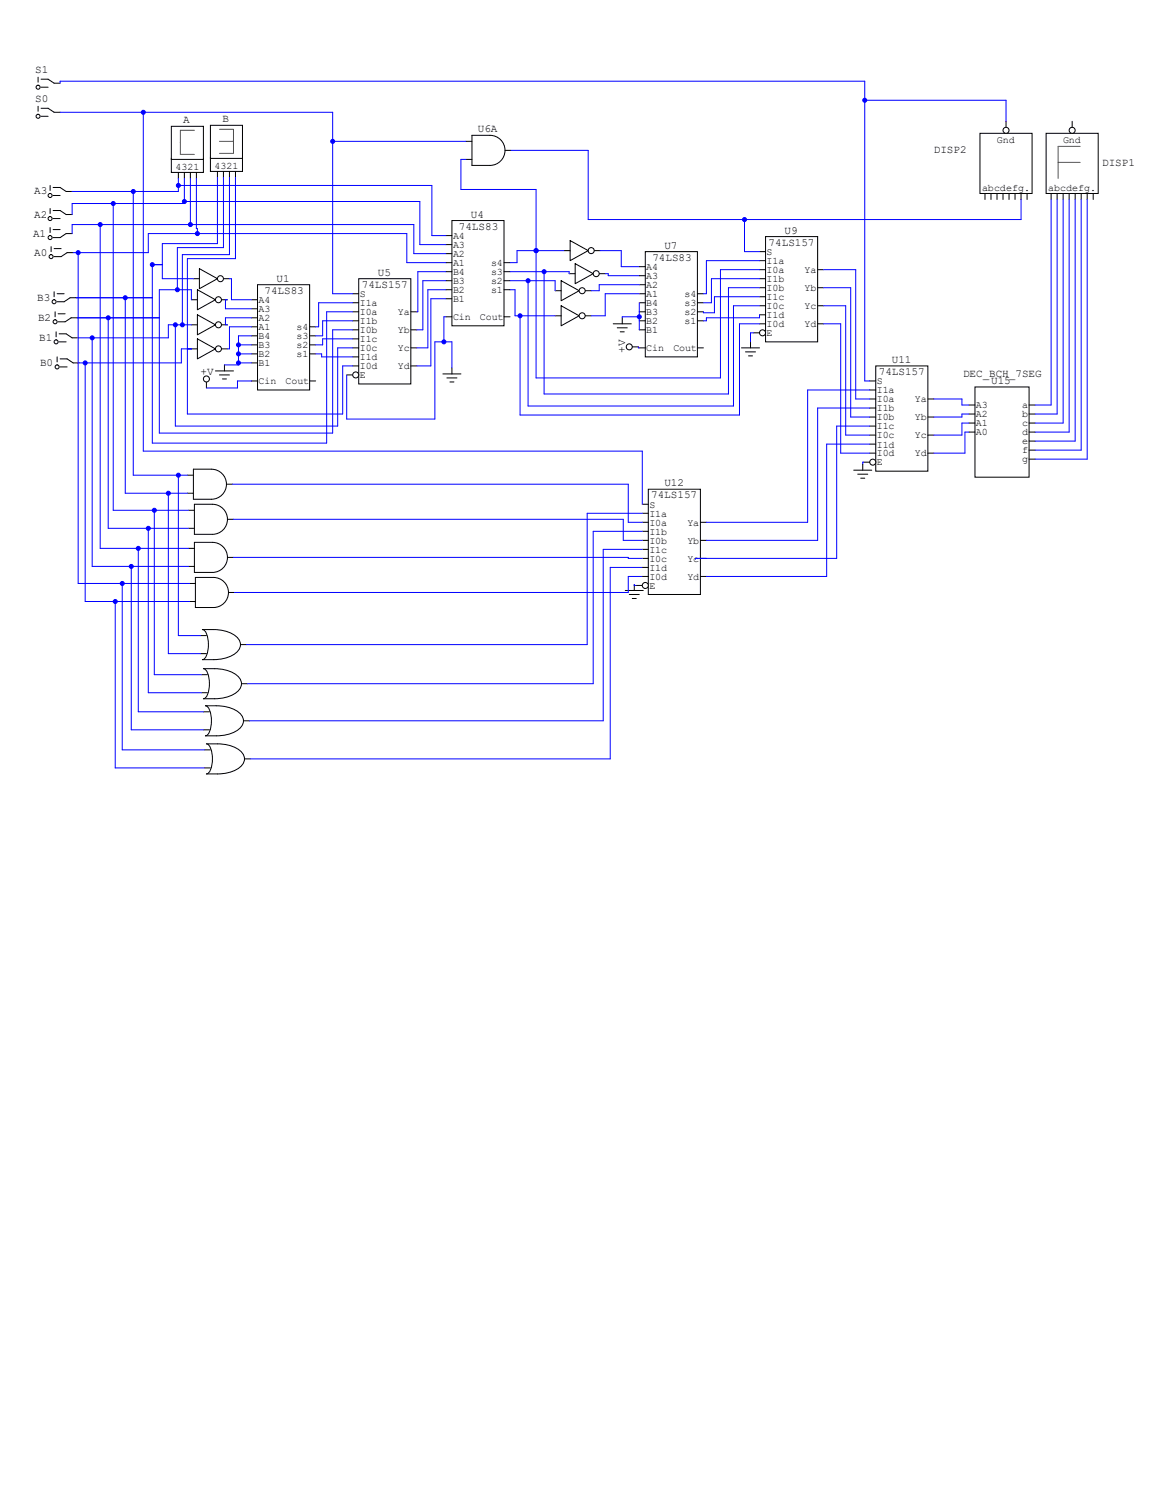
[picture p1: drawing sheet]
<svg xmlns="http://www.w3.org/2000/svg" width="216mm" height="279mm" viewBox="0 0 216 279" stroke-linecap="round" stroke-linejoin="round" font-family="sans-serif">
<g fill="none" stroke="#000" stroke-width=".19">
<path d="M7.1 14.4v1M7.1 19.9v.9M7.7 14.8h1.3l1.1 .8h1.1M7.7 16.3h1.3M7.7 20.2h1.3l1.1 .8h1.1M7.7 21.7h1.3M9.4 34.7v.9M9.4 39v.9M9.9 35.1h1.3l1.2 .7h1.1M9.9 36.6h1.3M9.9 39.4h1.3l1.2 .7h1.1M9.4 42.6v.9"/>
<path d="M9.6 46.1v1M9.9 42.9h1.3M9.9 40.9h1.3M10.1 54.6v.9M10.1 46.5h1.3M10.3 58.3v.9M10.7 54.9h1.3M10.9 58.7h1.3M13.5 43.7h-1.1l-1.2 .7h-1.3M13.7 47.2h-1.1l-1.2 .8h-1.3M14.2 55.7h-1.1l-1.1 .7h-1.3M14.4 59.4h-1.1l-1.1 .8h-1.3"/>
<path d="M10.5 62.1v.9M10.7 66.7v1M11.1 62.4h1.3l1.1 .8h1.1M11.1 63.9h1.3M11.2 67.1h1.4l1.1 .8h1.1M11.2 68.6h1.4M35.1 88.9h1.1M35.1 92.2h1.1M35.2 95.4h1.2M35.2 98.8h1.2M36.2 87.7h3.4a2.81 2.81 0 0 1 2.8 2.9 2.81 2.81 0 0 1-2.8 2.8h-3.4zM36.4 94.3h3.3a2.81 2.81 0 0 1 2.9 2.8 2.81 2.81 0 0 1-2.9 2.8h-3.3z"/>
<path d="M42.4 90.6h1.1M42.6 97.1h1.1M35.2 102.6h1.2M35.2 105.9h1.2M35.4 109.1h1.2M35.4 112.5h1.2M36.4 101.4h3.3a2.81 2.81 0 0 1 2.9 2.8 2.81 2.81 0 0 1-2.9 2.9h-3.3zM36.6 108h3.3a2.81 2.81 0 0 1 2.8 2.8 2.81 2.81 0 0 1-2.8 2.8h-3.3zM37.5 118.9h1.1M37.9 117.7a10.6 10.6 0 0 1 5.6 .9 2.08 2.08 0 0 1 1.5 2 2.08 2.08 0 0 1-1.5 1.9 7.5 7.5 0 0 1-3.6 .9h-2a1.51 1.51 0 0 0 .9-1.4 5 5 0 0 0-.6-4.2zM42.6 104.2h1.1M42.7 110.8h1.2"/>
<path d="M117 110.4h3.4M117.7 111.2h1.9M118.3 111.9h.7M118.7 109.3v1.1M37.5 122.2h1.1M37.7 126.2h1.1M37.7 129.6h1.1M38.1 125.1a10.6 10.6 0 0 1 5.6 .8 2.08 2.08 0 0 1 1.5 2 2.08 2.08 0 0 1-1.5 2 7.5 7.5 0 0 1-3.6 .8h-2a1.51 1.51 0 0 0 .9-1.4 5 5 0 0 0-.6-4.1zM38.1 133.1h1.1M38.1 136.5h1.1M38.4 132a10.6 10.6 0 0 1 5.7 .8 2.07 2.07 0 0 1 1.5 2 2.07 2.07 0 0 1-1.5 2 7.5 7.5 0 0 1-3.6 .8h-2.1a1.51 1.51 0 0 0 1-1.4 5 5 0 0 0-.7-4.1zM38.6 139.1a10.6 10.6 0 0 1 5.7 .8 2.08 2.08 0 0 1 1.4 2 2.08 2.08 0 0 1-1.4 2 7.5 7.5 0 0 1-3.6 .8h-2.1a1.51 1.51 0 0 0 1-1.4 5 5 0 0 0-.7-4.1z"/>
<path d="M45 120.6h1.1M45.2 127.9h1.1M45.6 134.8h1.1M38.2 140.2h1.2M38.2 143.6h1.2M45.7 141.9h1.2"/>
<circle cx="7.1" cy="16.3" r=".38"/>
<circle cx="7.1" cy="21.7" r=".38"/>
<circle cx="9.4" cy="36.6" r=".38"/>
<circle cx="9.4" cy="40.9" r=".38"/>
<circle cx="9.4" cy="44.4" r=".38"/>
<circle cx="9.6" cy="48" r=".38"/>
<circle cx="10.1" cy="56.4" r=".38"/>
<circle cx="10.3" cy="60.2" r=".38"/>
<circle cx="10.5" cy="63.9" r=".38"/>
<circle cx="10.7" cy="68.6" r=".38"/>
</g>
<path d="M121.3 91.5h9.7v19.7h-9.7z" fill-rule="evenodd" fill="#fff" stroke="#000" stroke-width=".19"/>
<path d="M120.2 94.3h1.1M120.2 96h1.1M120.2 97.7h1.1M120.2 99.4h1.1M119 109.5h1.2M120.2 101.1h1.1M120.2 102.7h1.1M120.2 104.4h1.1M120.2 106.1h1.1M120.2 107.8h1.1" fill="none" stroke="#000" stroke-width=".19"/>
<circle cx="120.7" cy="109.5" r=".56" fill="#fff" stroke="#000" stroke-width=".19"/>
<path d="M131 97.7h1.2M159.7 87.9h3.4M160.5 88.7h1.8M161 89.4h.8M161.4 86.8v1.1M131 101.1h1.2M131 104.4h1.2M131 107.8h1.2" fill="none" stroke="#000" stroke-width=".19"/>
<path d="M163.8 68.4h9.8v19.7h-9.8z" fill-rule="evenodd" fill="#fff" stroke="#000" stroke-width=".19"/>
<path d="M162.7 71.2h1.1M162.7 72.9h1.1M162.7 74.6h1.1M162.7 76.3h1.1M162.7 78h1.1M162.7 79.7h1.1M161.6 86.4h1.1M162.7 81.4h1.1M162.7 83.1h1.1M162.7 84.7h1.1" fill="none" stroke="#000" stroke-width=".19"/>
<circle cx="163.3" cy="86.4" r=".56" fill="#fff" stroke="#000" stroke-width=".19"/>
<path d="M118.3 64.9h1.1M173.6 74.6h1.1M173.6 78h1.1M173.6 81.4h1.1M173.6 84.7h1.1" fill="none" stroke="#000" stroke-width=".19"/>
<g fill="#fff" stroke="#000" stroke-width=".19">
<path d="M195.7 24.9h9.8v11.3h-9.8z" fill-rule="evenodd"/>
<circle cx="117.7" cy="64.9" r=".56"/>
</g>
<path d="M196.7 27.2h7.8v6.7h-7.8z" fill-rule="evenodd" fill="#fff" stroke="#fff" stroke-width=".19"/>
<path d="M198 30.4h4.1M202.1 27.4h-4.1v6" fill="none" stroke="#f00" stroke-width=".19"/>
<path d="M196.7 36.2v1.1M197.8 36.2v1.1M198.9 36.2v1.1M200 36.2v1.1M200.6 22.7v1.1M201.1 36.2v1.1M202.3 36.2v1.1M203.4 36.2v1.1M204.5 36.2v1.1" fill="none" stroke="#000" stroke-width=".19"/>
<circle cx="200.6" cy="24.4" r=".56" fill="#fff" stroke="#000" stroke-width=".19"/>
<path d="M138.7 65.1h3.4M139.5 65.8h1.8M140 66.6h.8M140.4 63.9v1.2" fill="none" stroke="#000" stroke-width=".19"/>
<path d="M143.2 44.2h9.8v19.7h-9.8z" fill-rule="evenodd" fill="#fff" stroke="#000" stroke-width=".19"/>
<path d="M142.1 47.1h1.1M142.1 48.7h1.1M142.1 50.4h1.1M142.1 52.1h1.1M142.1 53.8h1.1M142.1 55.5h1.1M142.1 57.2h1.1M142.1 58.9h1.1M141 62.2h1.1M142.1 60.6h1.1" fill="none" stroke="#000" stroke-width=".19"/>
<circle cx="142.7" cy="62.2" r=".56" fill="#fff" stroke="#000" stroke-width=".19"/>
<path d="M103.9 59.1h1.1M105 57.2l3.4 1.9-3.4 1.8zM109.5 59.1h1.1M153 50.4h1.1M153 53.8h1.1M153 57.2h1.1M153 60.6h1.1" fill="none" stroke="#000" stroke-width=".19"/>
<circle cx="108.9" cy="59.1" r=".56" fill="#fff" stroke="#000" stroke-width=".19"/>
<path d="M106.5 51.2h1.1M107.6 49.3l3.4 1.9-3.4 1.9zM112.1 51.2h1.1" fill="none" stroke="#000" stroke-width=".19"/>
<circle cx="111.5" cy="51.2" r=".56" fill="#fff" stroke="#000" stroke-width=".19"/>
<path d="M103.9 54.4h1.1M105 52.5l3.4 1.9-3.4 1.8zM109.5 54.4h1.1" fill="none" stroke="#000" stroke-width=".19"/>
<circle cx="108.9" cy="54.4" r=".56" fill="#fff" stroke="#000" stroke-width=".19"/>
<path d="M105.5 46.9h1.2M106.7 45l3.3 1.9-3.3 1.8zM111.2 46.9h1.1" fill="none" stroke="#000" stroke-width=".19"/>
<circle cx="110.6" cy="46.9" r=".56" fill="#fff" stroke="#000" stroke-width=".19"/>
<path d="M116.4 59.4v1.2M114.7 60.6h3.4M115.5 61.3h1.9M116 62.1h.8" fill="none" stroke="#000" stroke-width=".19"/>
<path d="M120.7 47.1h9.8v19.6h-9.8z" fill-rule="evenodd" fill="#fff" stroke="#000" stroke-width=".19"/>
<g fill="none" stroke="#000" stroke-width=".19">
<path d="M119.6 49.9h1.1M119.6 51.6h1.1M119.6 53.2h1.1M119.6 54.9h1.1M119.6 56.6h1.1M119.6 58.3h1.1M119.6 60h1.1M130.5 54.9h1.1M130.5 56.6h1.1M130.5 58.3h1.1M130.5 60h1.1M119.6 61.7h1.1"/>
<path d="M119.6 65.1h1.1M130.5 65.1h1.1"/>
</g>
<path d="M183.3 24.9h9.8v11.3h-9.8z" fill-rule="evenodd" fill="#fff" stroke="#000" stroke-width=".19"/>
<path d="M184.3 27.2h7.9v6.7h-7.9z" fill-rule="evenodd" fill="#fff" stroke="#fff" stroke-width=".19"/>
<path d="M184.3 36.2v1.1M185.4 36.2v1.1M186.5 36.2v1.1M187.7 36.2v1.1M188.2 22.7v1.1M188.8 36.2v1.1M189.9 36.2v1.1M191 36.2v1.1M192.2 36.2v1.1" fill="none" stroke="#000" stroke-width=".19"/>
<circle cx="188.2" cy="24.4" r=".56" fill="#fff" stroke="#000" stroke-width=".19"/>
<path d="M87.2 26.4h1.1M87.2 29.8h1.1M88.3 25.3h3.4a2.81 2.81 0 0 1 2.8 2.8 2.81 2.81 0 0 1-2.8 2.8h-3.4zM94.5 28.1h1.1" fill="none" stroke="#000" stroke-width=".19"/>
<g fill="#fff" stroke="#000" stroke-width=".19">
<path d="M39.4 29.4h6v2.7h-6z" fill-rule="evenodd"/>
<path d="M39.4 23.4h6v6.2h-6z" fill-rule="evenodd"/>
</g>
<path d="M41.1 24.2h2.6v4.5h-2.6M41.1 26.4h2.6" fill="none" stroke="#f00" stroke-width=".19"/>
<path d="M40.7 32.1v1.1M41.8 32.1v1.1M42.9 32.1v1.1M44.1 32.1v1.1" fill="none" stroke="#000" stroke-width=".19"/>
<g fill="#fff" stroke="#000" stroke-width=".19">
<path d="M32.1 29.6h6v2.6h-6z" fill-rule="evenodd"/>
<path d="M32.1 23.6h6v6.2h-6z" fill-rule="evenodd"/>
</g>
<path d="M36.4 24.4h-2.7v4.5h2.7" fill="none" stroke="#f00" stroke-width=".19"/>
<path d="M33.4 32.2v1.2M34.5 32.2v1.2M35.6 32.2v1.2M36.7 32.2v1.2M36.2 52.1h1.1M37.3 50.2l3.4 1.9-3.4 1.9zM41.8 52.1h1.1" fill="none" stroke="#000" stroke-width=".19"/>
<circle cx="41.2" cy="52.1" r=".56" fill="#fff" stroke="#000" stroke-width=".19"/>
<path d="M38.6 71.4v1.2" fill="none" stroke="#000" stroke-width=".19"/>
<circle cx="38.6" cy="70.9" r=".56" fill="#fff" stroke="#000" stroke-width=".19"/>
<path d="M36.9 58.9l3.4 1.8-3.4 1.9zM35.8 60.7h1.1M40.3 69.4h3.4M41.1 70.1h1.8M41.4 60.7h1.2M41.6 70.9h.8M42 68.2v1.2" fill="none" stroke="#000" stroke-width=".19"/>
<circle cx="40.9" cy="60.7" r=".56" fill="#fff" stroke="#000" stroke-width=".19"/>
<path d="M35.8 56.1h1.1M36.9 54.2l3.4 1.9-3.4 1.8zM41.4 56.1h1.2" fill="none" stroke="#000" stroke-width=".19"/>
<circle cx="40.9" cy="56.1" r=".56" fill="#fff" stroke="#000" stroke-width=".19"/>
<path d="M35.8 65.2h1.1M36.9 63.4l3.4 1.8-3.4 1.9zM41.4 65.2h1.2" fill="none" stroke="#000" stroke-width=".19"/>
<g fill="#fff" stroke="#000" stroke-width=".19">
<path d="M48.2 53.2h9.7v19.7h-9.7z" fill-rule="evenodd"/>
<circle cx="40.9" cy="65.2" r=".56"/>
</g>
<g fill="none" stroke="#000" stroke-width=".19">
<path d="M47.1 56.1h1.1M47.1 57.7h1.1M47.1 59.4h1.1M47.1 61.1h1.1M47.1 62.8h1.1M47.1 64.5h1.1M47.1 66.2h1.1M47.1 67.9h1.1M47.1 71.2h1.1M57.9 61.1h1.2M57.9 62.8h1.2M57.9 64.5h1.2"/>
<path d="M57.9 66.2h1.2M57.9 71.2h1.2"/>
</g>
<path d="M67.1 52.1h9.8v19.7h-9.8z" fill-rule="evenodd" fill="#fff" stroke="#000" stroke-width=".19"/>
<path d="M66 54.9h1.1M66 56.6h1.1M66 58.3h1.1M66 60h1.1M64.9 70.1h1.1M66 61.7h1.1M66 63.4h1.1M66 65.1h1.1M66 66.7h1.1M66 68.4h1.1" fill="none" stroke="#000" stroke-width=".19"/>
<circle cx="66.5" cy="70.1" r=".56" fill="#fff" stroke="#000" stroke-width=".19"/>
<path d="M76.9 58.3h1.1M76.9 61.7h1.1M76.9 65.1h1.1M76.9 68.4h1.1M82.9 69.9h3.3M83.6 70.7h1.9M84.2 71.4h.7M84.5 68.8v1.1" fill="none" stroke="#000" stroke-width=".19"/>
<path d="M84.5 41.2h9.8v19.7h-9.8z" fill-rule="evenodd" fill="#fff" stroke="#000" stroke-width=".19"/>
<g fill="none" stroke="#000" stroke-width=".19">
<path d="M83.4 44.1h1.1M83.4 45.7h1.1M83.4 47.4h1.1M83.4 49.1h1.1M83.4 50.8h1.1M83.4 52.5h1.1M83.4 54.2h1.1M83.4 55.9h1.1M83.4 59.2h1.1M94.3 49.1h1.1M94.3 50.8h1.1M94.3 52.5h1.1"/>
<path d="M94.3 54.2h1.1M94.3 59.2h1.1"/>
</g>
<path d="M182.4 72.4h10.1v16.8h-10.1z" fill-rule="evenodd" fill="#fff" stroke="#000" stroke-width=".19"/>
<path d="M181.3 75.7h1.1M181.3 77.4h1.1M181.3 79.1h1.1M192.5 75.7h1.2M192.5 77.4h1.2M192.5 79.1h1.2M181.3 80.8h1.1M192.5 80.8h1.2M192.5 85.9h1.2M192.5 84.2h1.2M192.5 82.5h1.2" fill="none" stroke="#000" stroke-width=".19"/>
<g fill="none" stroke="#00f" stroke-width=".19">
<path d="M11.2 15.6v-.4h150.6v56h.9M161.8 18.7h26.4v4M11.2 21h51v33.9h3.8M21.2 38.1v57.3h14M24.9 35.8v53.1h10.2M26.8 21v63.4h93.4v9.9M33.4 33.4v2.4h-19.9M33.4 34.7h47.4v9.4h2.6M34.5 33.4v4.7h-21v2M34.5 37.7h44v8h4.9M35.6 33.4v8.6M36.7 33.4v9.3h.2v1"/>
<path d="M40.7 33.2v12.4h-10.3v6.5h5.8M41.8 33.2v13.1h-8.6v7.9M42.9 33.2v14.4h-8.8v13.1M44.1 33.2v15.2h-9v29h29v-9h1.9M62.2 26.4h25M87.2 29.8h-1v5.6h14.1v35.3h34.5v-20.3h7.3M95.6 28.1h14.4v13h81v-3.8M196.7 37.3v38.4h-3M197.8 37.3v40.1h-4.1M198.9 37.3v41.8h-5.2M200 37.3v43.5h-6.3M201.1 37.3v45.2h-7.4"/>
<path d="M202.3 37.3v46.9h-8.6M203.4 37.3v48.6h-9.7M13.5 43.7v-1.7h63.9v5.4h6M13.7 47.2h14v-3.5h48.4v5.4h7.3M14.2 55.7h14.3M14.4 59.4h15.4M14.6 47.2v61.9h20.8M18.7 42v60.6h16.5M20.2 59.4v39.4h15M23.4 55.7v36.5h11.7M30.4 49.5h-1.9v33.4h32.6v-24.6h4.9M35.8 56.1v-1.9h-6v26.8h32.4v-19.3h3.8"/>
<path d="M42.6 56.1h-.4v1.6h4.9M42.9 52.1h.4v4h3.8M47.1 59.4h-4.9v1.3h.4M66 60h-5.6v2.8h-1.3M66 56.6h-6.4v4.5h-.5M83.4 59.2h-.4v4.7M83.4 54.2h-3.4v10.9h-2M83.4 52.5h-4.3v9.2h-1.1M83.4 50.8h-5.2v7.5h-.2M83.4 55.9h-2.8v12.5h-2.6M95.4 54.2h1v4.9h7.5M95.4 52.5h8.5v1.9"/>
<path d="M95.4 50.8h11.1v.4M97.3 59.1v18.5h41.1v-17h3.7M98.8 52.5v23.4h38.4v-18.7h4.9M101.8 50.8v22.9h34.5v-19.9h5.8M105.5 46.9h-8.8v2.2h-1.3M112.3 46.9h3.9v3h3.4M113.2 51.2h.6v.4h5.8M119.6 59.2h-3.2v.2M119.6 56.6v5.1M119.6 54.9h-6.4v4.2h-2.6M119.6 53.2h-7.5v1.2h-1.5M139.3 41.1v6h2.8"/>
<path d="M142.1 58.9v.5h-9.9v.6h-.6M142.1 48.7h-9.9v6.2h-.6M142.1 55.5h-8.4v3h-2.1v-.2M142.1 52.1h-9v4.5h-1.5M154.1 57.2h4.1v24.2h4.5M154.1 53.8h5.1v24.2h3.5M154.1 50.4h6v24.2h2.6M15.9 67.9v44.6h19.5M17.2 63.2v42.7h18M32.8 60.7v19h30.4v-14.6h2.8M35.8 60.7h-4.3v2.5h-16.9M35.8 65.2h-1.9v2.7h-19.1"/>
<path d="M44.6 66.2h2.5M44.6 64.5h2.5M44.6 67.9h2.5M47.1 71.2h-2.7v1.4h-5.8M47.1 61.1h-4.2v4.1h-.3M47.1 62.8h-2.5v5.4h-2.6M59.1 66.2h1.1v.5h5.8M66 63.4h-5.6v1.1h-1.3M84.5 68.8v-4.9h-3.1v14.5h-16.5v-8.3M119.4 64.9v.2h.2M141 62.2h-.6v1.7M154.1 60.6h3.2v24.1h5.4"/>
<path d="M162.7 79.7h-6.2v24.7h-26.4v.2M162.7 76.3h-9.7v24.8h-20.8M162.7 72.9h-11.6v24.8h-18.9M174.7 74.6h5.3v1.1h1.3M181.3 79.1h-1.3v2.3h-5.3M181.3 77.4h-1.3v.6h-5.3M27.7 98.8v30.8h10M28.9 95.4v30.8h8.8M31.5 92.2v30h6M33.4 88.9v30h4.1M43.5 90.6h74v7.1h2.7M43.7 97.1h72.9v4h3.6"/>
<path d="M120.2 99.4h-9.2v28.5h-64.7M120.2 96h-10.3v24.6h-63.8M161.6 86.4h-.2v.4M162.7 83.1h-8v24.7h-22.5M181.3 80.8h-.8v3.9h-5.8M21.6 112.5v31.1h16.6M22.9 109.1v31.1h15.3M24.6 105.9v30.6h13.5M25.9 102.6v30.5h12.2M43.7 104.2h73.8v.2h2.7M118.7 109.3v.2h.3M120.2 106.1h-6v35.8h-67.3"/>
<path d="M120.2 102.7h-7.3v32.1h-66.2M120.2 107.8h-2.7v3h-73.6"/>
</g>
<g fill="#00f" stroke="#00f" stroke-width=".19">
<circle cx="161.8" cy="18.7" r=".38"/>
<circle cx="21.6" cy="112.5" r=".38"/>
<circle cx="22.9" cy="109.1" r=".38"/>
<circle cx="24.6" cy="105.9" r=".38"/>
<circle cx="25.9" cy="102.6" r=".38"/>
<circle cx="27.7" cy="98.8" r=".38"/>
<circle cx="28.9" cy="95.4" r=".38"/>
<circle cx="31.5" cy="92.2" r=".38"/>
<circle cx="33.4" cy="88.9" r=".38"/>
<circle cx="15.9" cy="67.9" r=".38"/>
<circle cx="14.6" cy="47.2" r=".38"/>
<circle cx="17.2" cy="63.2" r=".38"/>
<circle cx="18.7" cy="42" r=".38"/>
<circle cx="20.2" cy="59.4" r=".38"/>
<circle cx="21.2" cy="38.1" r=".38"/>
<circle cx="23.4" cy="55.7" r=".38"/>
<circle cx="24.9" cy="35.8" r=".38"/>
<circle cx="26.8" cy="21" r=".38"/>
<circle cx="36.9" cy="43.7" r=".38"/>
<circle cx="62.2" cy="26.4" r=".38"/>
<circle cx="97.3" cy="59.1" r=".38"/>
<circle cx="119.6" cy="59.2" r=".38"/>
<circle cx="98.8" cy="52.5" r=".38"/>
<circle cx="101.8" cy="50.8" r=".38"/>
<circle cx="100.3" cy="46.9" r=".38"/>
<circle cx="139.3" cy="41.1" r=".38"/>
<circle cx="28.5" cy="49.5" r=".38"/>
<circle cx="33.2" cy="54.2" r=".38"/>
<circle cx="34.1" cy="60.7" r=".38"/>
<circle cx="35.6" cy="42" r=".38"/>
<circle cx="34.5" cy="37.7" r=".38"/>
<circle cx="33.4" cy="34.7" r=".38"/>
<circle cx="83" cy="63.9" r=".38"/>
<circle cx="32.8" cy="60.7" r=".38"/>
<circle cx="44.6" cy="67.9" r=".38"/>
<circle cx="44.6" cy="66.2" r=".38"/>
<circle cx="44.6" cy="64.5" r=".38"/>
</g>
<g font-size="2.1">
<text x="6.6" y="13.7">S1</text>
<text x="6.6" y="19.1">S0</text>
<text x="34.3" y="23.1">A</text>
<text x="41.6" y="22.9">B</text>
<text x="89.4" y="24.8">U6A</text>
<text x="174.7" y="28.7">DISP2</text>
<text x="206.2" y="31.1">DISP1</text>
<text x="6.4" y="36.4">A3</text>
<text x="6.4" y="40.7">A2</text>
<text x="88.1" y="40.7">U4</text>
<text x="6.2" y="44.3">A1</text>
<text x="6.4" y="47.8">A0</text>
<text x="85.9" y="42.9">74LS83</text>
<text x="124.3" y="46.5">U7</text>
<text x="143.8" y="45.9">74LS157</text>
<text x="146.8" y="43.7">U9</text>
<text x="51.7" y="52.7">U1</text>
<text x="67.7" y="53.8">74LS157</text>
<text x="70.7" y="51.6">U5</text>
<text x="122" y="48.8">74LS83</text>
<text x="6.9" y="56.3">B3</text>
<text x="49.5" y="54.9">74LS83</text>
<text x="7.1" y="60">B2</text>
<text x="7.3" y="63.8">B1</text>
<text x="117" y="66" transform="rotate(-90 117 66)">+V</text>
<text x="7.5" y="68.5">B0</text>
<text x="37.5" y="70.1">+V</text>
<text x="164.4" y="70.1">74LS157</text>
<text x="166.8" y="67.9">U11</text>
<text x="180.2" y="70.5">DEC_BCH_7SEG</text>
<text x="185.4" y="71.8">U15</text>
<text x="121.8" y="93.2">74LS157</text>
<text x="124.3" y="90.9">U12</text>
</g>
<g font-size="1.9">
<text x="186.5" y="26.7">Gnd</text>
<text x="198.9" y="26.7">Gnd</text>
<text x="32.8" y="31.8">4321</text>
<text x="40.1" y="31.5">4321</text>
<text x="183.7" y="35.7">abcdefg.</text>
<text x="196.1" y="35.7">abcdefg.</text>
<text x="84.8" y="44.7">A4</text>
<text x="84.8" y="46.4">A3</text>
<text x="143.4" y="47.7">S</text>
<text x="84.8" y="48">A2</text>
<text x="84.8" y="49.7">A1</text>
<text x="84.8" y="51.4">B4</text>
<text x="84.8" y="53.1">B3</text>
<text x="91.9" y="49.7">s4</text>
<text x="91.9" y="51.4">s3</text>
<text x="91.9" y="53.1">s2</text>
<text x="120.9" y="50.5">A4</text>
<text x="120.9" y="52.2">A3</text>
<text x="120.9" y="53.8">A2</text>
<text x="143.4" y="49.4">I1a</text>
<text x="143.4" y="51.1">I0a</text>
<text x="143.4" y="52.7">I1b</text>
<text x="150.5" y="51.1">Ya</text>
<text x="48.4" y="56.7">A4</text>
<text x="48.4" y="58.4">A3</text>
<text x="67.3" y="55.5">S</text>
<text x="67.3" y="57.2">I1a</text>
<text x="67.3" y="58.9">I0a</text>
<text x="74.4" y="58.9">Ya</text>
<text x="84.8" y="54.8">B2</text>
<text x="84.8" y="56.5">B1</text>
<text x="84.8" y="59.9">Cin</text>
<text x="89.8" y="59.9">Cout</text>
<text x="91.9" y="54.8">s1</text>
<text x="120.9" y="55.5">A1</text>
<text x="120.9" y="57.2">B4</text>
<text x="120.9" y="58.9">B3</text>
<text x="128.1" y="55.5">s4</text>
<text x="128.1" y="57.2">s3</text>
<text x="128.1" y="58.9">s2</text>
<text x="143.4" y="54.4">I0b</text>
<text x="143.4" y="56.1">I1c</text>
<text x="143.4" y="57.8">I0c</text>
<text x="143.4" y="59.5">I1d</text>
<text x="150.5" y="54.4">Yb</text>
<text x="150.5" y="57.8">Yc</text>
<text x="48.4" y="60.1">A2</text>
<text x="48.4" y="61.7">A1</text>
<text x="48.4" y="63.4">B4</text>
<text x="48.4" y="65.1">B3</text>
<text x="55.5" y="61.7">s4</text>
<text x="55.5" y="63.4">s3</text>
<text x="55.5" y="65.1">s2</text>
<text x="67.3" y="60.6">I1b</text>
<text x="67.3" y="62.3">I0b</text>
<text x="67.3" y="64">I1c</text>
<text x="67.3" y="65.7">I0c</text>
<text x="74.4" y="62.3">Yb</text>
<text x="74.4" y="65.7">Yc</text>
<text x="120.9" y="60.6">B2</text>
<text x="120.9" y="62.3">B1</text>
<text x="120.9" y="65.7">Cin</text>
<text x="126" y="65.7">Cout</text>
<text x="128.1" y="60.6">s1</text>
<text x="143.4" y="61.2">I0d</text>
<text x="143.4" y="62.9">E</text>
<text x="150.5" y="61.2">Yd</text>
<text x="48.4" y="66.8">B2</text>
<text x="48.4" y="68.5">B1</text>
<text x="48.4" y="71.9">Cin</text>
<text x="53.4" y="71.9">Cout</text>
<text x="55.5" y="66.8">s1</text>
<text x="67.3" y="67.4">I1d</text>
<text x="67.3" y="69">I0d</text>
<text x="67.3" y="70.7">E</text>
<text x="74.4" y="69">Yd</text>
<text x="164" y="71.9">S</text>
<text x="164" y="73.5">I1a</text>
<text x="164" y="75.2">I0a</text>
<text x="164" y="76.9">I1b</text>
<text x="171.2" y="75.2">Ya</text>
<text x="182.6" y="76.4">A3</text>
<text x="191.2" y="76.4">a</text>
<text x="164" y="78.6">I0b</text>
<text x="164" y="80.3">I1c</text>
<text x="164" y="82">I0c</text>
<text x="164" y="83.7">I1d</text>
<text x="171.2" y="78.6">Yb</text>
<text x="171.2" y="82">Yc</text>
<text x="182.6" y="78.1">A2</text>
<text x="182.6" y="79.8">A1</text>
<text x="182.6" y="81.4">A0</text>
<text x="191.2" y="83.1">e</text>
<text x="191.2" y="81.4">d</text>
<text x="191.2" y="79.8">c</text>
<text x="191.2" y="78.1">b</text>
<text x="164" y="85.3">I0d</text>
<text x="164" y="87">E</text>
<text x="171.2" y="85.3">Yd</text>
<text x="191.2" y="86.5">g</text>
<text x="191.2" y="84.8">f</text>
<text x="121.5" y="94.9">S</text>
<text x="121.5" y="96.6">I1a</text>
<text x="121.5" y="98.3">I0a</text>
<text x="121.5" y="100">I1b</text>
<text x="121.5" y="101.7">I0b</text>
<text x="128.6" y="98.3">Ya</text>
<text x="128.6" y="101.7">Yb</text>
<text x="121.5" y="103.4">I1c</text>
<text x="121.5" y="105">I0c</text>
<text x="121.5" y="106.7">I1d</text>
<text x="128.6" y="105">Yc</text>
<text x="121.5" y="108.4">I0d</text>
<text x="121.5" y="110.1">E</text>
<text x="128.6" y="108.4">Yd</text>
</g>
</svg>
